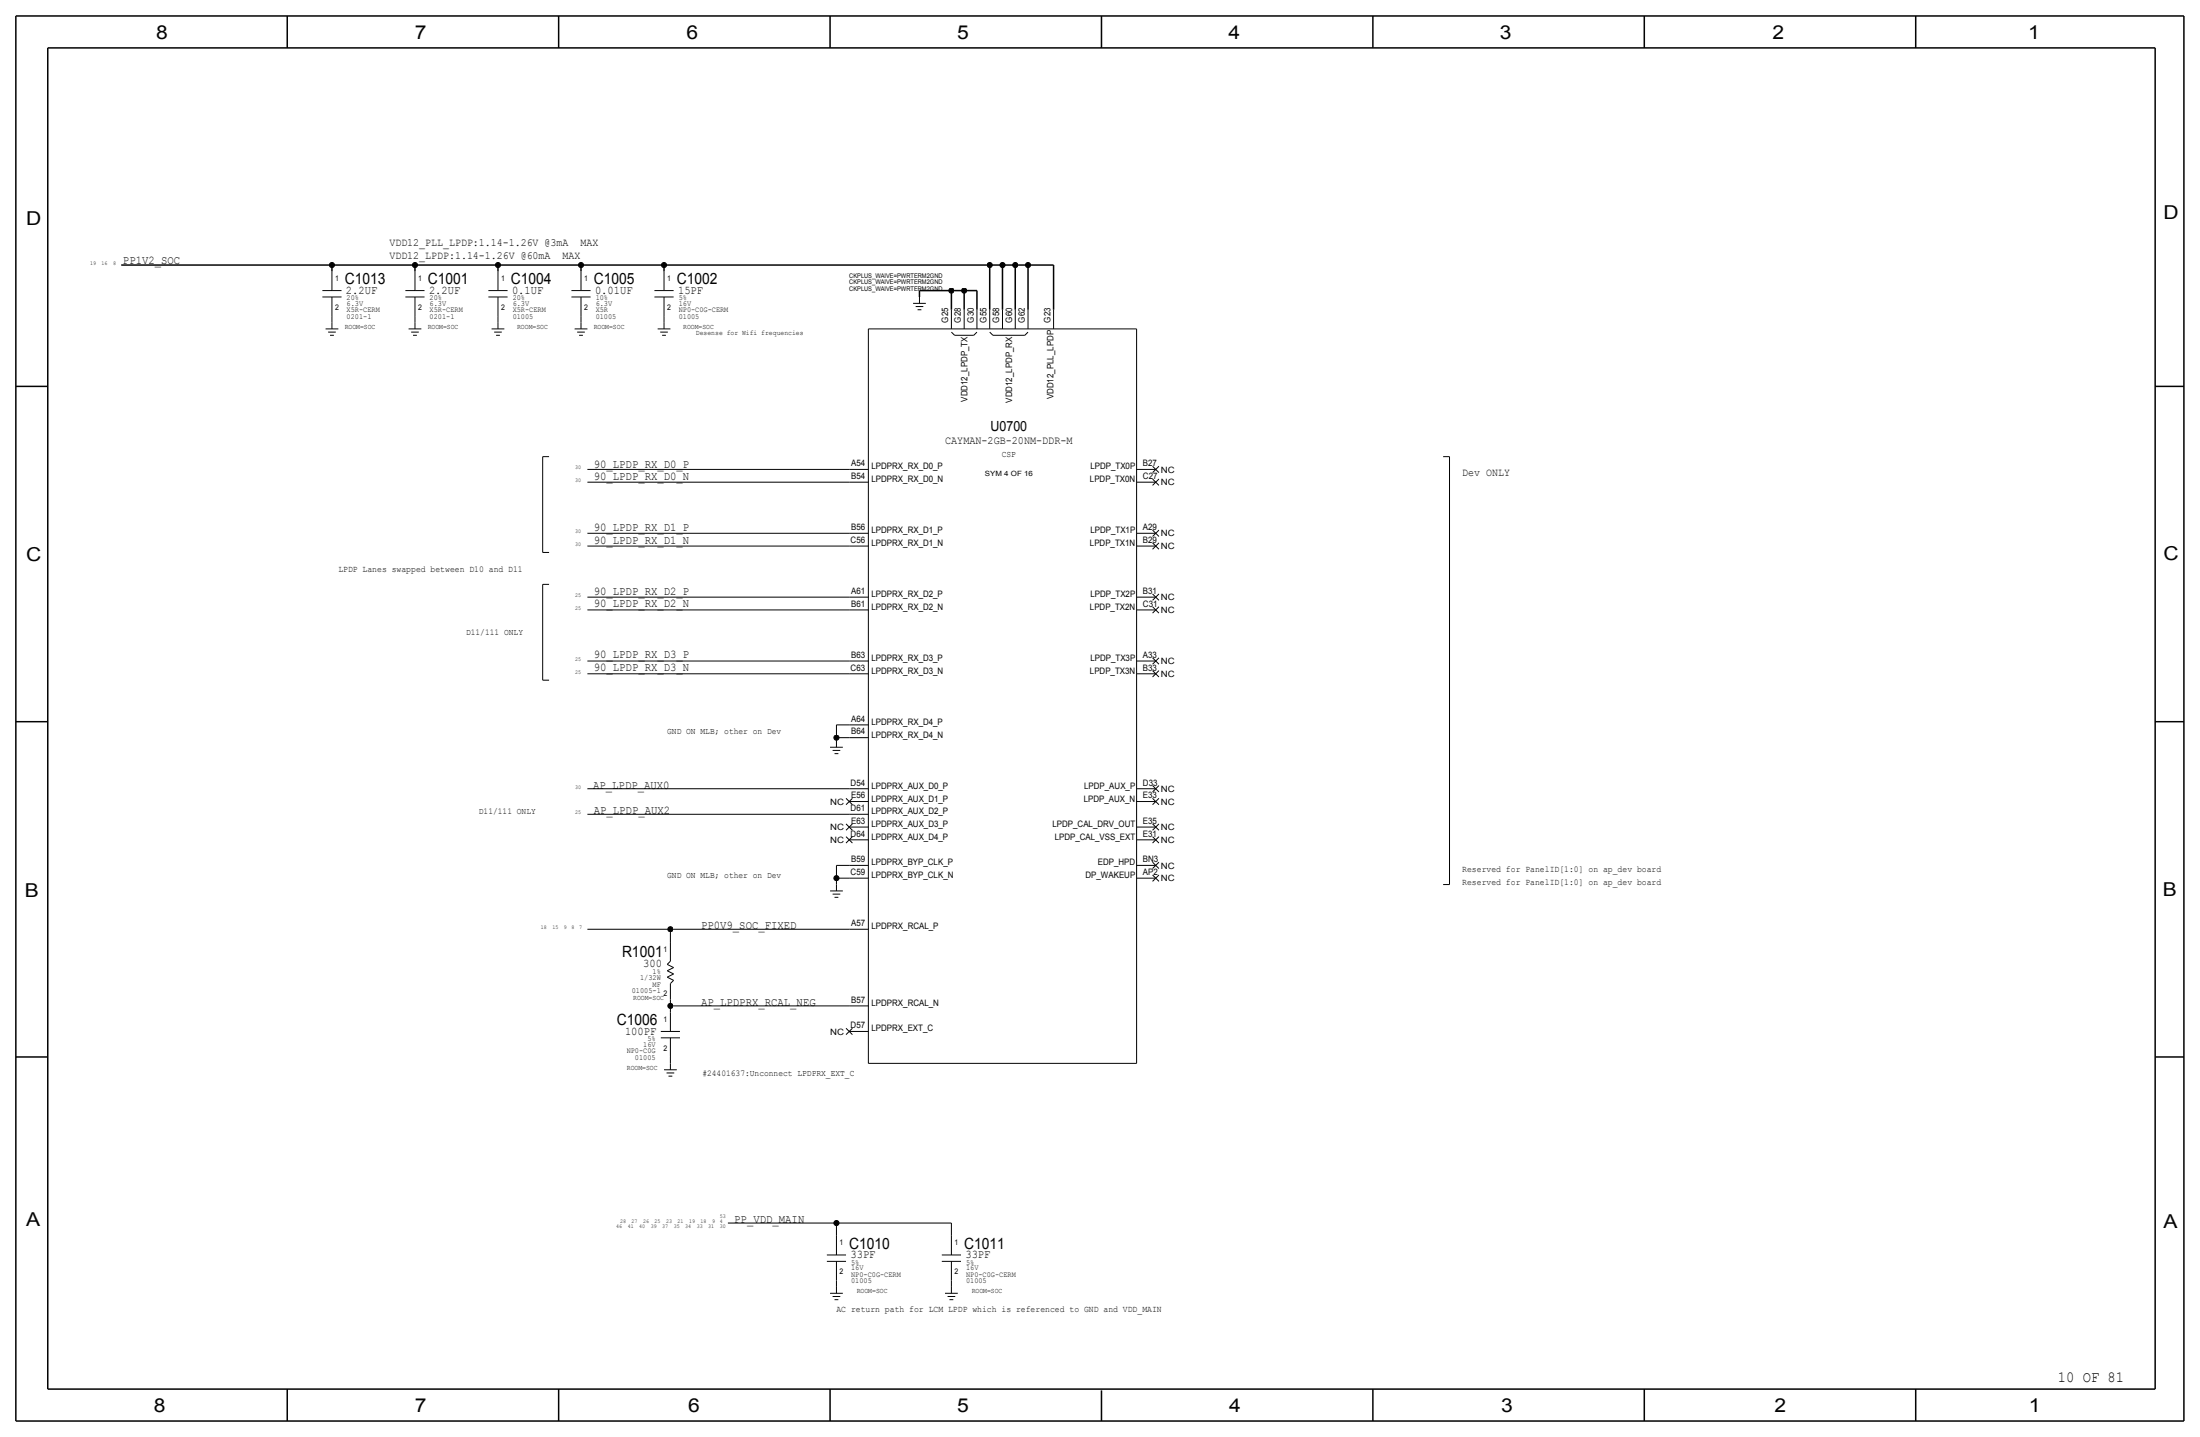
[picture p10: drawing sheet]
<svg xmlns="http://www.w3.org/2000/svg" width="875mm" height="572mm" viewBox="0 0 875 572" stroke-linecap="round" stroke-linejoin="round" font-family="sans-serif">
<g fill="none" stroke="#030303" stroke-width=".4">
<path d="M128.2 115.6h7.6zM128.2 118.1h7.6zM132 108v7.6zM132 118.1v7.6zM161.2 115.6h7.7zM161.2 118.1h7.7zM165 108v7.6zM165 118.1v7.6zM194.3 118.1h7.6zM194.3 115.6h7.6zM198.1 108v7.6zM198.1 118.1v7.6z"/>
<path d="M227.3 115.6h7.6zM227.3 118.1h7.6zM231.1 108v7.6zM231.1 118.1v7.6zM260.3 118.1h7.6zM260.3 115.6h7.6zM264.1 108v7.6zM264.1 118.1v7.6zM365.7 118.1v2.6zM129.5 130.8h5.1zM130.5 132.1h3.1zM131.3 133.4h1.5z"/>
<path d="M132 125.7v2.6zM132 128.3v2.5zM162.5 130.8h5.1zM163.5 132.1h3.1zM164.3 133.4h1.5zM165 125.7v2.6zM165 128.3v2.5zM195.5 130.8h5.1zM196.5 132.1h3.1zM197.3 133.4h1.5zM198.1 125.7v2.6zM198.1 128.3v2.5z"/>
<path d="M228.5 130.8h5.1zM229.6 132.1h3zM230.3 133.4h1.6zM231.1 125.7v2.6zM231.1 128.3v2.5zM261.6 130.8h5zM262.6 132.1h3zM263.3 133.4h1.6zM264.1 125.7v2.6zM264.1 128.3v2.5zM345.4 130.8v292.1zM345.4 130.8h106.7z"/>
<path d="M363.2 120.7h5.1zM364.2 121.9h3zM364.9 123.2h1.6zM378.4 123.2v7.6zM378.4 132.1l1.3 1.3zM379.7 133.4h7.6zM383.5 123.2v7.6zM387.3 133.4l1.3-1.3zM388.6 123.2v7.6zM393.7 123.2v7.6zM393.7 132.1l1.2 1.3zM394.9 133.4h12.7z"/>
<path d="M398.7 123.2v7.6zM403.8 123.2v7.6zM407.6 133.4l1.3-1.3zM408.9 123.2v7.6zM419.1 123.2v7.6zM452.1 130.8v292.1zM215.8 181.6v38.1zM215.8 181.6h2.6zM233.6 186.7h104.2zM233.6 191.8h104.2zM337.8 191.8h7.6zM337.8 186.7h7.6z"/>
<path d="M452.1 186.7h7.6zM452.1 191.8h7.6zM458.4 190.5l2.6 2.5zM458.4 185.4l2.6 2.6zM461 190.5l-2.6 2.5zM461 185.4l-2.6 2.6zM574 181.6h2.5zM576.5 181.6v170.2zM215.8 219.7h2.6zM233.6 212.1h104.2zM233.6 217.2h104.2zM337.8 212.1h7.6z"/>
<path d="M337.8 217.2h7.6zM452.1 217.2h7.6zM452.1 212.1h7.6zM458.4 215.9l2.6 2.5zM458.4 210.8l2.6 2.6zM461 215.9l-2.6 2.5zM461 210.8l-2.6 2.6zM215.8 232.4v38.1zM215.8 232.4h2.6zM233.6 237.5h104.2zM337.8 237.5h7.6zM452.1 237.5h7.6z"/>
<path d="M458.4 236.2l2.6 2.6zM461 236.2l-2.6 2.6zM233.6 242.6h104.2zM337.8 242.6h7.6zM452.1 242.6h7.6zM458.4 241.3l2.6 2.5zM461 241.3l-2.6 2.5zM215.8 270.5h2.6zM233.6 268h104.2zM233.6 262.9h104.2zM337.8 262.9h7.6zM337.8 268h7.6z"/>
<path d="M452.1 262.9h7.6zM452.1 268h7.6zM458.4 261.6l2.6 2.6zM458.4 266.7l2.6 2.5zM461 261.6l-2.6 2.6zM461 266.7l-2.6 2.5zM330.1 297.2h5.1zM331.2 298.5h3zM331.9 299.7h1.6zM332.7 293.4h5.1zM332.7 288.3h5.1zM332.7 293.4v1.2z"/>
<path d="M332.7 288.3v5.1zM332.7 294.6v2.6zM337.8 293.4h7.6zM337.8 288.3h7.6zM233.6 313.7h104.2zM336.5 317.5l2.5 2.5zM337.8 313.7h7.6zM337.8 318.8h7.6zM452.1 313.7h7.6zM452.1 318.8h7.6zM458.4 317.5l2.6 2.5zM458.4 312.4l2.6 2.6z"/>
<path d="M461 317.5l-2.6 2.5zM461 312.4l-2.6 2.6zM233.6 323.9h104.2zM336.5 335.3l2.5-2.6zM336.5 332.7l2.5 2.6zM336.5 330.2l2.5-2.5zM336.5 327.7l2.5 2.5zM336.5 320l2.5-2.5zM337.8 323.9h7.6zM337.8 334h7.6zM337.8 328.9h7.6zM452.1 334h7.6z"/>
<path d="M452.1 328.9h7.6zM458.4 332.7l2.6 2.6zM458.4 327.7l2.6 2.5zM461 332.7l-2.6 2.6zM461 327.7l-2.6 2.5zM330.1 354.3h5.1zM331.2 355.6h3zM331.9 356.9h1.6zM332.7 349.2h5.1zM332.7 344.2h5.1zM332.7 349.2v2.6zM332.7 344.2v5z"/>
<path d="M332.7 351.8v2.5zM337.8 344.2h7.6zM337.8 349.2h7.6zM452.1 349.2h7.6zM452.1 344.2h7.6zM458.4 348l2.6 2.5zM458.4 350.5l2.6-2.5zM458.4 342.9l2.6 2.5zM461 342.9l-2.6 2.5zM574 351.8h2.5zM233.6 369.6h33zM266.6 369.6h71.2z"/>
<path d="M266.6 369.6v5zM266.6 374.6v7.7zM337.8 369.6h7.6zM265.4 383.5l2.5 1.3zM265.4 388.6l2.5 1.3zM265.4 386.1l2.5 1.3zM265.4 388.6l2.5-1.2zM265.4 386.1l2.5-1.3zM266.6 382.3l-1.2 1.2zM266.6 397.5v2.5zM266.6 391.2v6.3zM267.9 389.9l-1.3 1.3z"/>
<path d="M262.8 410.2h7.7zM262.8 412.8h7.7zM266.6 400.1h71.2zM266.6 400.1v2.5zM266.6 402.6v7.6zM266.6 412.8v7.6zM336.5 411.5l2.5-2.6zM336.5 408.9l2.5 2.6zM337.8 410.2h7.6zM337.8 400.1h7.6zM264.1 425.5h5.1zM265.1 426.7h3.1z"/>
<path d="M265.9 428h1.5zM266.6 420.4v2.5zM266.6 422.9v2.5zM345.4 422.9h106.7zM289.5 486.4h43.2zM328.9 499.1h7.6zM332.7 486.4h45.7zM332.7 486.4v5.1zM332.7 491.5v7.6zM374.6 499.1h7.6zM378.4 486.4v5.1zM378.4 491.5v7.6z"/>
<path d="M328.9 501.6h7.6zM330.1 514.4h5.1zM331.2 515.6h3zM331.9 516.9h1.6zM332.7 509.3v2.5zM332.7 511.8v2.6zM332.7 501.7v7.6zM374.6 501.6h7.6zM375.9 514.4h5.1zM376.9 515.6h3zM377.6 516.9h1.6zM378.4 509.3v2.5z"/>
<path d="M378.4 511.8v2.6zM378.4 501.7v7.6z"/>
</g>
<g fill="none" stroke="#030303" stroke-width=".6" stroke-linecap="butt">
<path d="M6.3 6.4v558.7zM6.3 6.4h862.3zM19 19.1v533.4zM19 19.1h838.2zM114.2 6.4v12.7zM222.2 6.4v12.7zM330.1 6.4v12.7zM438.1 6.4v12.7zM546.1 6.4v12.7zM654 6.4v12.7zM762 6.4v12.7zM857.2 19.1v533.4z"/>
<path d="M868.6 6.4v558.7zM48.2 105.4h83.8zM132 105.4h33zM132 105.4v2.6zM165 105.4v2.6zM165 105.4h33.1zM198.1 105.4h33zM198.1 105.4v2.6zM231.1 105.4h33zM231.1 105.4v2.6zM264.1 105.4v2.6zM264.1 105.4h129.6z"/>
<path d="M365.7 115.6h12.7zM365.7 115.6v2.5zM378.4 115.6v7.6zM378.4 115.6h5.1zM383.5 115.6h5.1zM383.5 115.6v7.6zM388.6 115.6v7.6zM393.7 105.4h5zM393.7 105.4v17.8zM398.7 105.4h5.1zM398.7 105.4v17.8zM403.8 105.4h5.1z"/>
<path d="M403.8 105.4v17.8zM408.9 105.4h10.2zM408.9 105.4v17.8zM419.1 105.4v17.8zM6.3 153.7h12.7zM857.2 153.7h11.4zM6.3 287h12.7zM857.2 287h11.4zM6.3 420.4h12.7zM857.2 420.4h11.4zM19 552.5h838.2zM114.2 552.4v12.7z"/>
<path d="M222.2 552.5v12.7zM330.1 552.5v12.7zM438.1 553v12.1zM546.1 552.5v12.7zM654 552.5v12.7zM762 552.5v12.7zM6.3 565.1h862.3z"/>
</g>
<g fill="#030303" stroke="#030303" stroke-width=".4">
<circle cx="264.1" cy="105.4" r="1.02"/>
<circle cx="378.4" cy="115.6" r="1.02"/>
<circle cx="393.7" cy="105.4" r="1.02"/>
<circle cx="266.6" cy="369.6" r="1.02"/>
<circle cx="266.6" cy="400" r="1.02"/>
<circle cx="403.8" cy="105.4" r="1.02"/>
<circle cx="398.7" cy="105.4" r="1.02"/>
<circle cx="231.1" cy="105.4" r="1.02"/>
<circle cx="165" cy="105.4" r="1.02"/>
<circle cx="408.9" cy="105.4" r="1.02"/>
<circle cx="383.5" cy="115.6" r="1.02"/>
<circle cx="332.7" cy="486.4" r="1.02"/>
<circle cx="132" cy="105.4" r="1.02"/>
<circle cx="198.1" cy="105.4" r="1.02"/>
<circle cx="332.7" cy="293.4" r="1.02"/>
<circle cx="332.7" cy="349.2" r="1.02"/>
</g>
<g font-size="7.6" fill="#030303">
<text x="62.2" y="15.5">8</text>
<text x="165.1" y="15.5">7</text>
<text x="273" y="15.5">6</text>
<text x="380.7" y="15.5">5</text>
<text x="488.6" y="15.5">4</text>
<text x="596.6" y="15.5">3</text>
<text x="705.1" y="15.5">2</text>
<text x="806.7" y="15.5">1</text>
<text x="10.4" y="89.4">D</text>
<text x="860.5" y="87.1">D</text>
<text x="10.4" y="223.3">C</text>
<text x="860.5" y="222.8">C</text>
<text x="9.9" y="356.6">B</text>
<text x="860.3" y="356.4">B</text>
<text x="10.4" y="487.4">A</text>
<text x="860.5" y="488.2">A</text>
<text x="61.2" y="561.6">8</text>
<text x="165" y="561.6">7</text>
<text x="273.8" y="561.6">6</text>
<text x="380.7" y="561.6">5</text>
<text x="488.9" y="561.6">4</text>
<text x="597.1" y="561.6">3</text>
<text x="705.8" y="561.6">2</text>
<text x="806.9" y="561.6">1</text>
</g>
<g font-size="6.2" fill="#030303">
<text x="137.1" y="113">C1013</text>
<text x="170.1" y="113">C1001</text>
<text x="203.1" y="113">C1004</text>
<text x="236.2" y="113">C1005</text>
<text x="269.2" y="113">C1002</text>
<text x="247.4" y="380.7">R1001</text>
<text x="245.4" y="407.7">C1006</text>
<text x="337.8" y="496.6">C1010</text>
<text x="383.5" y="496.6">C1011</text>
<text x="818.5" y="549.5">10 OF 81</text>
</g>
<text font-size="5.6" fill="#030303" x="394" y="171.4">U0700</text>
<g font-size="4.7" fill="#030303">
<text x="48.9" y="104.9">PP1V2_SOC</text>
<text x="137.6" y="116.8">2.2UF</text>
<text x="170.6" y="116.8">2.2UF</text>
<text x="203.7" y="116.8">0.1UF</text>
<text x="236.7" y="116.8">0.01UF</text>
<text x="269.7" y="116.8">15PF</text>
<text x="236.2" y="190.8">90_LPDP_RX_D0_N</text>
<text x="236.2" y="186.2">90_LPDP_RX_D0_P</text>
<text x="236.2" y="211.1">90_LPDP_RX_D1_P</text>
<text x="236.2" y="216.2">90_LPDP_RX_D1_N</text>
<text x="236.2" y="236.5">90_LPDP_RX_D2_P</text>
<text x="236.2" y="241.6">90_LPDP_RX_D2_N</text>
<text x="236.2" y="261.9">90_LPDP_RX_D3_P</text>
<text x="236.2" y="267">90_LPDP_RX_D3_N</text>
<text x="235.9" y="313.7">AP_LPDP_AUX0</text>
<text x="236.2" y="323.9">AP_LPDP_AUX2</text>
<text x="278.8" y="369.6">PP0V9_SOC_FIXED</text>
<text x="255.9" y="384.6">300</text>
<text x="278.8" y="400.1">AP_LPDPRX_RCAL_NEG</text>
<text x="248.6" y="411.5">100PF</text>
<text x="292.1" y="486.4">PP_VDD_MAIN</text>
<text x="338.3" y="500.4">33PF</text>
<text x="384" y="500.4">33PF</text>
</g>
<text font-size="4.5" fill="#030303" x="375.9" y="176.5">CAYMAN-2GB-20NM-DDR-M</text>
<g font-size="4.4" fill="#030303">
<text x="154.9" y="97.8">VDD12_PLL_LPDP:1.14-1.26V @3mA</text>
<text x="230.8" y="97.8">MAX</text>
<text x="154.9" y="102.9">VDD12_LPDP:1.14-1.26V @60mA</text>
<text x="223.7" y="102.9">MAX</text>
<text x="581.6" y="189.2">Dev ONLY</text>
</g>
<g font-size="3.6" fill="#030303">
<text x="134.6" y="227.3">LPDP Lanes swapped between D10 and D11</text>
<text x="581.6" y="346.7">Reserved for PanelID[1:0] on ap_dev board</text>
<text x="581.6" y="351.8">Reserved for PanelID[1:0] on ap_dev board</text>
<text x="332.7" y="522">AC return path for LCM LPDP which is referenced to GND and VDD_MAIN</text>
</g>
<g font-size="3.5" fill="#030303">
<text x="377.1" y="128.3" transform="rotate(-90 377.1 128.3)">G25</text>
<text x="382.2" y="128.3" transform="rotate(-90 382.2 128.3)">G28</text>
<text x="387.3" y="128.3" transform="rotate(-90 387.3 128.3)">G30</text>
<text x="392.4" y="128.3" transform="rotate(-90 392.4 128.3)">G55</text>
<text x="397.5" y="128.3" transform="rotate(-90 397.5 128.3)">G58</text>
<text x="402.5" y="128.3" transform="rotate(-90 402.5 128.3)">G60</text>
<text x="407.6" y="128.3" transform="rotate(-90 407.6 128.3)">G62</text>
<text x="417.8" y="128.3" transform="rotate(-90 417.8 128.3)">G23</text>
<text x="384.8" y="159.8" transform="rotate(-90 384.8 159.8)">VDD12_LPDP_TX</text>
<text x="402.5" y="160.1" transform="rotate(-90 402.5 160.1)">VDD12_LPDP_RX</text>
<text x="419.1" y="158.8" transform="rotate(-90 419.1 158.8)">VDD12_PLL_LPDP</text>
<text x="338.5" y="185.4">A54</text>
<text x="398.4" y="181.6">CSP</text>
<text x="454.6" y="185.4">B27</text>
<text x="338.5" y="190.5">B54</text>
<text x="346.7" y="191.8">LPDPRX_RX_D0_N</text>
<text x="346.7" y="186.7">LPDPRX_RX_D0_P</text>
<text x="433.5" y="191.8">LPDP_TX0N</text>
<text x="433.7" y="186.7">LPDP_TX0P</text>
<text x="454.6" y="190.5">C27</text>
<text x="461.7" y="188">NC</text>
<text x="461.7" y="193">NC</text>
<text x="338.3" y="215.9">C56</text>
<text x="338.5" y="210.8">B56</text>
<text x="346.7" y="212.1">LPDPRX_RX_D1_P</text>
<text x="433.7" y="212.1">LPDP_TX1P</text>
<text x="454.6" y="210.8">A29</text>
<text x="454.6" y="215.9">B29</text>
<text x="461.7" y="213.4">NC</text>
<text x="346.7" y="217.2">LPDPRX_RX_D1_N</text>
<text x="433.5" y="217.2">LPDP_TX1N</text>
<text x="461.7" y="218.4">NC</text>
<text x="338.5" y="236.2">A61</text>
<text x="346.7" y="237.5">LPDPRX_RX_D2_P</text>
<text x="433.7" y="237.5">LPDP_TX2P</text>
<text x="454.6" y="236.2">B31</text>
<text x="461.7" y="238.8">NC</text>
<text x="338.5" y="241.3">B61</text>
<text x="346.7" y="242.6">LPDPRX_RX_D2_N</text>
<text x="433.5" y="242.6">LPDP_TX2N</text>
<text x="454.6" y="241.3">C31</text>
<text x="461.7" y="243.8">NC</text>
<text x="185.4" y="252.7">D11/111 ONLY</text>
<text x="338.5" y="261.6">B63</text>
<text x="346.7" y="262.9">LPDPRX_RX_D3_P</text>
<text x="433.7" y="262.9">LPDP_TX3P</text>
<text x="454.6" y="261.6">A33</text>
<text x="338.3" y="266.7">C63</text>
<text x="346.7" y="268">LPDPRX_RX_D3_N</text>
<text x="433.5" y="268">LPDP_TX3N</text>
<text x="454.6" y="266.7">B33</text>
<text x="461.7" y="264.2">NC</text>
<text x="461.7" y="269.2">NC</text>
<text x="338.5" y="287">A64</text>
<text x="265.4" y="292.1">GND ON MLB; other on Dev</text>
<text x="338.5" y="292.1">B64</text>
<text x="346.7" y="293.4">LPDPRX_RX_D4_N</text>
<text x="346.7" y="288.3">LPDPRX_RX_D4_P</text>
<text x="338.3" y="312.4">D54</text>
<text x="338.5" y="317.5">E56</text>
<text x="346.7" y="313.7">LPDPRX_AUX_D0_P</text>
<text x="431.2" y="313.7">LPDP_AUX_P</text>
<text x="454.6" y="312.4">D33</text>
<text x="454.6" y="317.5">E33</text>
<text x="461.7" y="315">NC</text>
<text x="190.4" y="323.8">D11/111 ONLY</text>
<text x="330.2" y="320">NC</text>
<text x="338.3" y="322.6">D61</text>
<text x="346.7" y="323.8">LPDPRX_AUX_D2_P</text>
<text x="346.7" y="318.8">LPDPRX_AUX_D1_P</text>
<text x="431.1" y="318.8">LPDP_AUX_N</text>
<text x="461.7" y="320">NC</text>
<text x="338.5" y="327.7">E63</text>
<text x="346.7" y="328.9">LPDPRX_AUX_D3_P</text>
<text x="418.6" y="328.9">LPDP_CAL_DRV_OUT</text>
<text x="454.6" y="327.7">E35</text>
<text x="330.2" y="335.3">NC</text>
<text x="330.2" y="330.2">NC</text>
<text x="338.3" y="332.7">D64</text>
<text x="346.7" y="334">LPDPRX_AUX_D4_P</text>
<text x="419.5" y="334">LPDP_CAL_VSS_EXT</text>
<text x="454.6" y="332.7">E31</text>
<text x="461.7" y="335.3">NC</text>
<text x="461.7" y="330.2">NC</text>
<text x="338.3" y="348">C59</text>
<text x="338.5" y="342.9">B59</text>
<text x="346.7" y="344.2">LPDPRX_BYP_CLK_P</text>
<text x="436.7" y="344.2">EDP_HPD</text>
<text x="454.6" y="342.9">BN3</text>
<text x="454.6" y="348">AP2</text>
<text x="461.7" y="345.4">NC</text>
<text x="265.4" y="349.2">GND ON MLB; other on Dev</text>
<text x="346.7" y="349.3">LPDPRX_BYP_CLK_N</text>
<text x="431.8" y="349.2">DP_WAKEUP</text>
<text x="461.7" y="350.5">NC</text>
<text x="338.5" y="368.3">A57</text>
<text x="346.7" y="369.6">LPDPRX_RCAL_P</text>
<text x="338.5" y="398.8">B57</text>
<text x="346.7" y="400.1">LPDPRX_RCAL_N</text>
<text x="330.2" y="411.5">NC</text>
<text x="338.3" y="408.9">D57</text>
<text x="346.7" y="410.2">LPDPRX_EXT_C</text>
<text x="279.3" y="428">#24401637:Unconnect LPDPRX_EXT_C</text>
</g>
<g font-size="3.1" fill="#030303">
<text x="133.3" y="111.8">1</text>
<text x="166.3" y="111.8">1</text>
<text x="199.3" y="111.8">1</text>
<text x="232.4" y="111.8">1</text>
<text x="265.4" y="111.8">1</text>
<text x="137.9" y="119.4">20%</text>
<text x="170.9" y="119.4">20%</text>
<text x="203.9" y="119.4">20%</text>
<text x="236.9" y="119.4">10%</text>
<text x="270" y="119.4">5%</text>
<text x="133.3" y="123.2">2</text>
<text x="137.9" y="121.7">6.3V</text>
<text x="137.9" y="124.2">X5R-CERM</text>
<text x="166.3" y="123.2">2</text>
<text x="170.9" y="121.7">6.3V</text>
<text x="170.9" y="124.2">X5R-CERM</text>
<text x="199.3" y="123.2">2</text>
<text x="203.9" y="121.7">6.3V</text>
<text x="203.9" y="124.2">X5R-CERM</text>
<text x="232.4" y="123.2">2</text>
<text x="236.9" y="121.7">6.3V</text>
<text x="236.9" y="124.2">X5R</text>
<text x="265.4" y="123.2">2</text>
<text x="270" y="121.7">16V</text>
<text x="270" y="124.2">NP0-C0G-CERM</text>
<text x="137.9" y="126.7">0201-1</text>
<text x="170.9" y="126.7">0201-1</text>
<text x="203.9" y="126.7">01005</text>
<text x="236.9" y="126.7">01005</text>
<text x="270" y="126.7">01005</text>
<text x="263.9" y="378.5">1</text>
<text x="254.6" y="389.9">1/32W</text>
<text x="259.5" y="387.3">1%</text>
<text x="251.3" y="395">01005-1</text>
<text x="259.5" y="392.4">MF</text>
<text x="263.9" y="396.2">2</text>
<text x="263.9" y="406.4">1</text>
<text x="249.3" y="418.8">NP0-C0G</text>
<text x="255.9" y="416.3">16V</text>
<text x="257.5" y="414">5%</text>
<text x="263.9" y="417.8">2</text>
<text x="252.6" y="421.4">01005</text>
<text x="334" y="495.3">1</text>
<text x="379.7" y="495.3">1</text>
<text x="338.5" y="502.9">5%</text>
<text x="384.2" y="502.9">5%</text>
<text x="334" y="506.7">2</text>
<text x="338.5" y="505.2">16V</text>
<text x="338.5" y="507.7">NP0-C0G-CERM</text>
<text x="379.7" y="506.7">2</text>
<text x="384.2" y="505.2">16V</text>
<text x="384.2" y="507.7">NP0-C0G-CERM</text>
<text x="338.5" y="510.3">01005</text>
<text x="384.2" y="510.3">01005</text>
</g>
<g font-size="2.9" fill="#030303">
<text x="137.1" y="130.8">ROOM=SOC</text>
<text x="170.1" y="130.8">ROOM=SOC</text>
<text x="205.7" y="130.8">ROOM=SOC</text>
<text x="236.2" y="130.8">ROOM=SOC</text>
<text x="271.7" y="130.8">ROOM=SOC</text>
<text x="276.8" y="133.3">Desense for Wifi frequencies</text>
<text x="391.7" y="189.2">SYM 4 OF 16</text>
<text x="251.9" y="397.5">ROOM=SOC</text>
<text x="249.3" y="425.5">ROOM=SOC</text>
<text x="340.8" y="514.3">ROOM=SOC</text>
<text x="386.5" y="514.3">ROOM=SOC</text>
</g>
<g font-size="2.6" fill="#030303">
<text x="337.8" y="110.5">CKPLUS_WAIVE=PWRTERM2GND</text>
<text x="337.8" y="113">CKPLUS_WAIVE=PWRTERM2GND</text>
<text x="337.8" y="115.6">CKPLUS_WAIVE=PWRTERM2GND</text>
</g>
<g font-size="2.3" fill="#030303">
<text x="35.8" y="105.4">19</text>
<text x="40.4" y="105.4">16</text>
<text x="45" y="105.4">8</text>
<text x="228.8" y="191.8">30</text>
<text x="228.8" y="186.7">30</text>
<text x="228.8" y="212.1">30</text>
<text x="228.8" y="217.2">30</text>
<text x="228.8" y="237.5">25</text>
<text x="228.8" y="242.6">25</text>
<text x="228.8" y="262.9">25</text>
<text x="228.8" y="268">25</text>
<text x="228.8" y="313.7">30</text>
<text x="228.8" y="323.9">25</text>
<text x="215.1" y="369.6">18</text>
<text x="219.7" y="369.6">15</text>
<text x="224.3" y="369.6">9</text>
<text x="227.3" y="369.6">8</text>
<text x="230.4" y="369.6">7</text>
<text x="286.3" y="484.6">53</text>
<text x="245.1" y="488.2">46</text>
<text x="246.6" y="486.4">28</text>
<text x="249.7" y="488.2">41</text>
<text x="251.2" y="486.4">27</text>
<text x="254.3" y="488.2">40</text>
<text x="255.8" y="486.4">26</text>
<text x="258.8" y="488.2">39</text>
<text x="260.4" y="486.4">25</text>
<text x="263.4" y="488.2">37</text>
<text x="264.9" y="486.4">23</text>
<text x="268" y="488.2">35</text>
<text x="269.5" y="486.4">21</text>
<text x="272.5" y="488.2">34</text>
<text x="274.1" y="486.4">19</text>
<text x="277.1" y="488.2">33</text>
<text x="278.6" y="486.4">18</text>
<text x="281.7" y="488.2">31</text>
<text x="283.2" y="486.4">9</text>
<text x="286.3" y="488.2">30</text>
<text x="286.3" y="486.4">4</text>
</g>
</svg>
